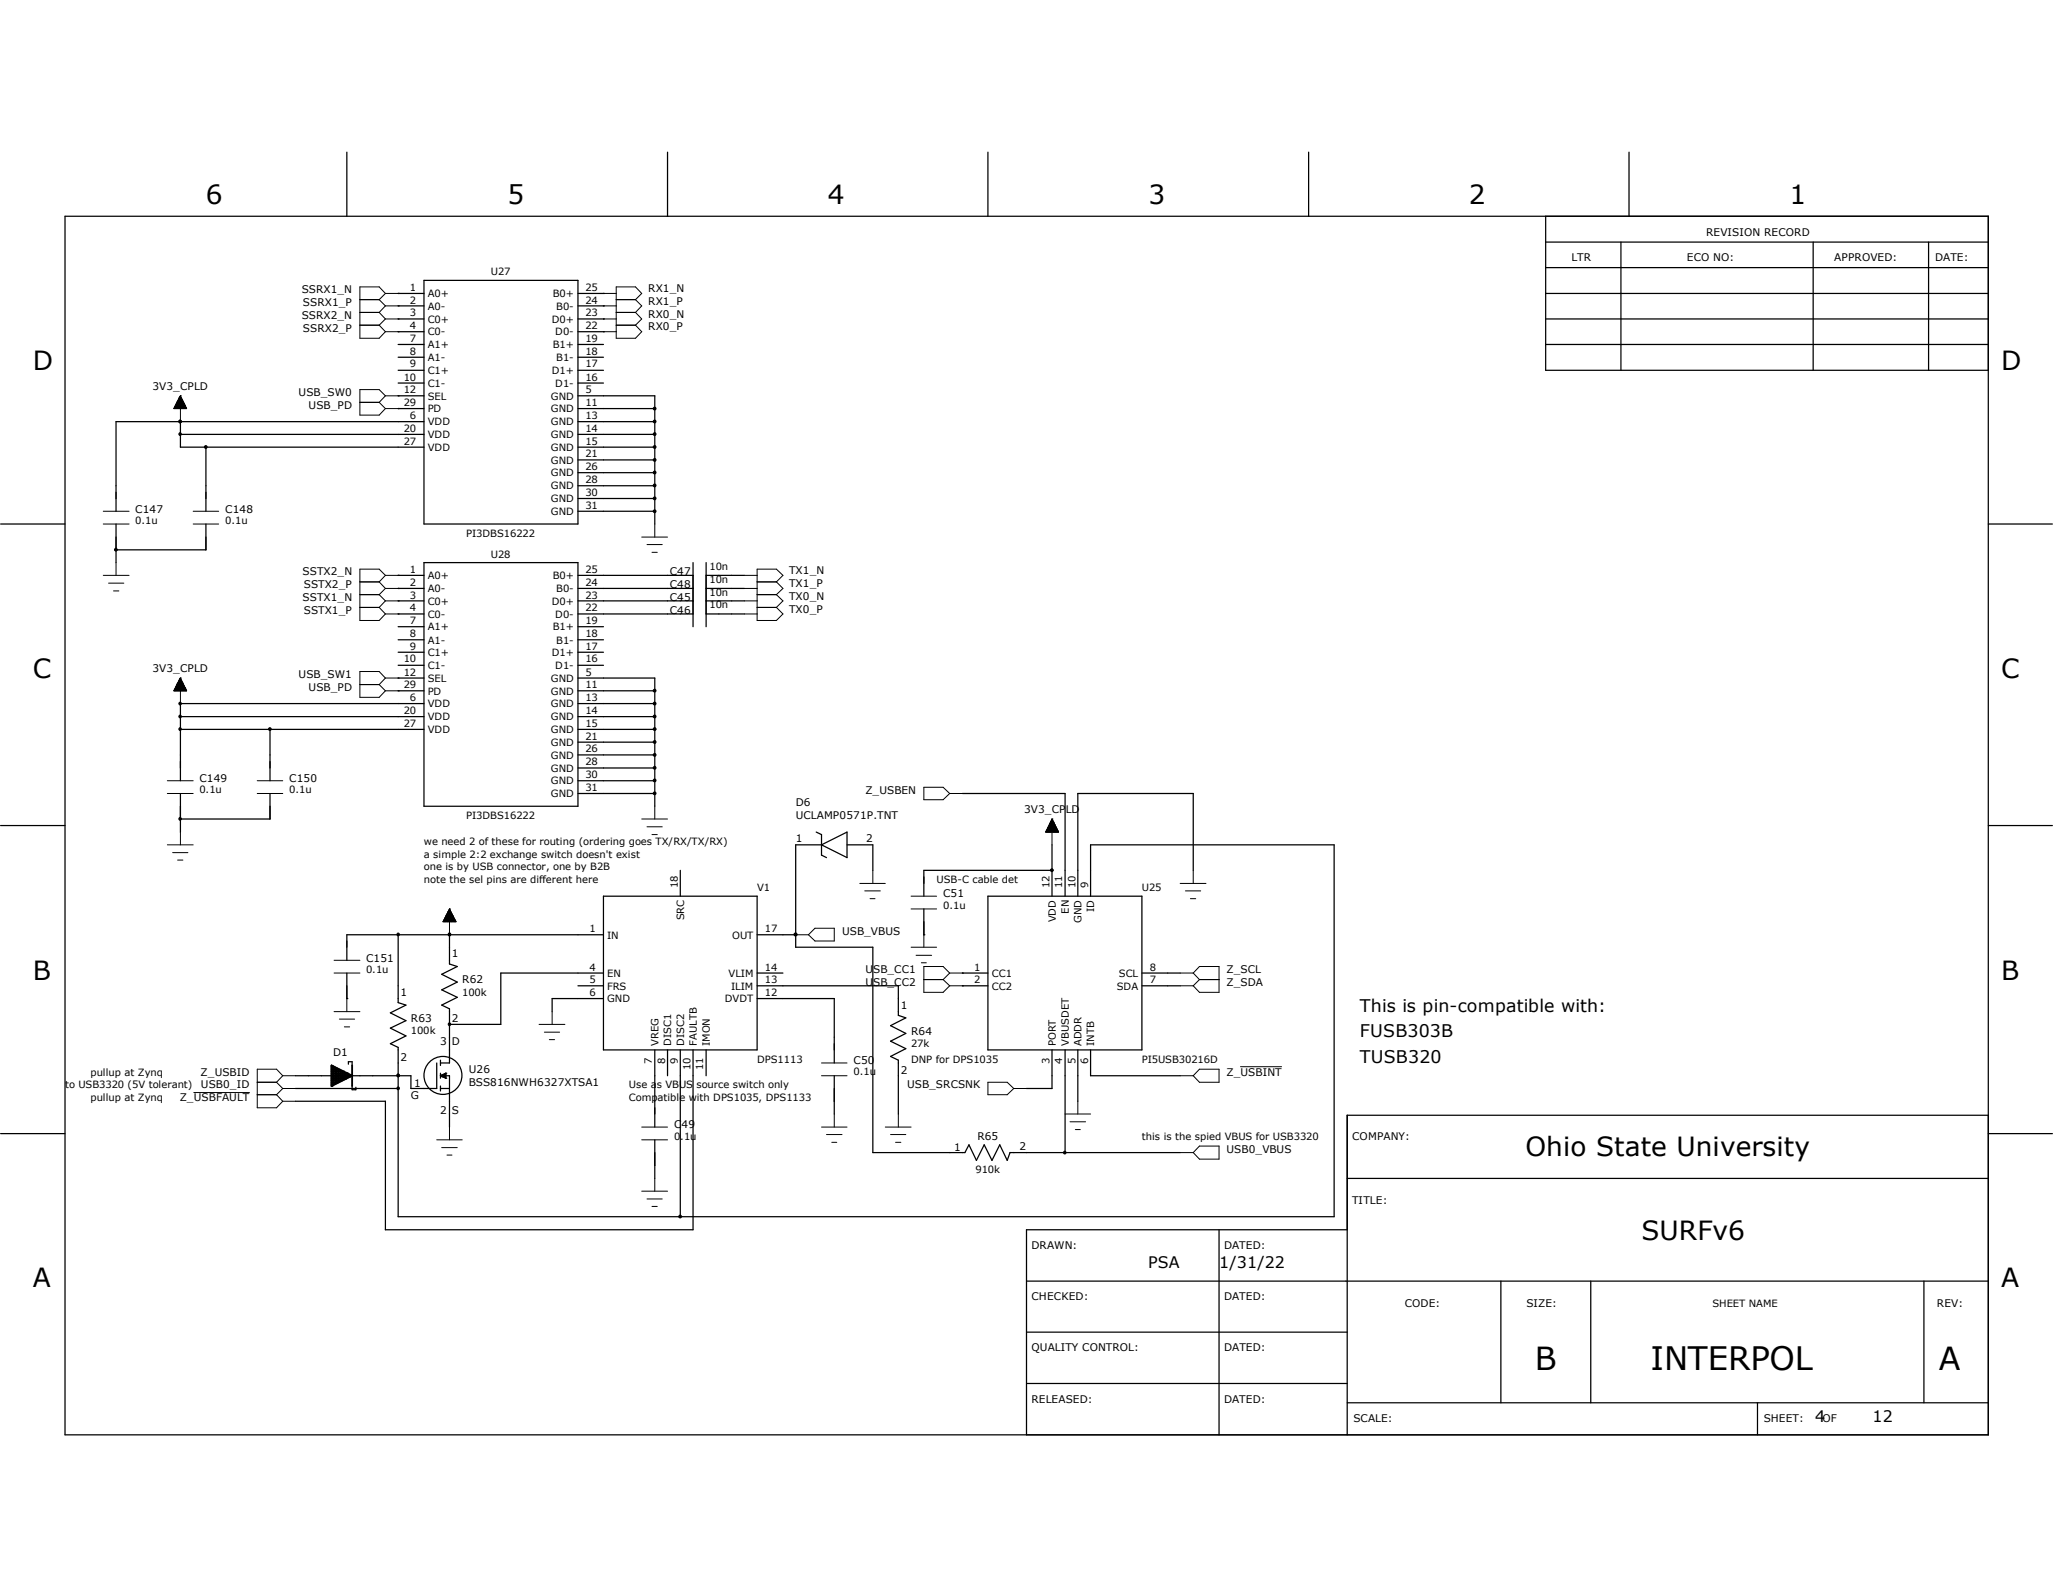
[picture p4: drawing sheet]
<svg xmlns="http://www.w3.org/2000/svg" width="279mm" height="216mm" viewBox="0 0 279 216" stroke-linecap="round" stroke-linejoin="round" font-family="sans-serif">
<g fill="none" stroke="#000" stroke-width=".17">
<path d="M8.8 29.4h261.8v165.8h-261.8zM47.2 20.7v8.7M54.2 39.9h.1M54.2 39.9h3.5M57.7 38.1h21v33.2h-21zM78.7 39.9h3.4M82.1 39.9h.1M90.8 20.7v8.7M134.5 20.7v8.7M178.1 20.7v8.7M210.4 32.9h60.2M210.4 36.4h60.2"/>
<path d="M210.4 29.4v21h60.2M210.4 39.9h60.2M220.6 32.9v17.5M221.7 20.7v8.7M246.8 32.9v17.5M262.5 32.9v17.5M24.6 57.4h.1M24.6 59.1h33.1M24.6 57.4v3.4h33.1M54.2 45.1h.1M54.2 43.4h.1M54.2 41.6h.1"/>
<path d="M54.2 53.8h.1M54.2 55.6h.1M54.2 43.4h3.5M54.2 46.9h3.5M54.2 50.4h3.5M54.2 41.6h3.5M54.2 45.1h3.5M54.2 48.6h3.5M54.2 52.1h3.5M54.2 53.8h3.5M54.2 55.6h3.5M57.7 57.4h-41.9v12.2"/>
<path d="M78.7 43.4h3.4M78.7 46.9h3.4M78.7 50.4h3.4M78.7 53.8h10.4v17.5M78.7 41.6h3.4M78.7 45.1h3.4M78.7 48.6h3.4M78.7 52.1h3.4M78.7 55.6h10.4M78.7 57.4h10.4M78.7 59.1h10.4M82.1 45.1h.1"/>
<path d="M82.1 43.4h.1M82.1 41.6h.1M210.4 43.4h60.2M210.4 46.9h60.2M.1 71.3h8.7M15.8 74.8h.1M15.8 71.3v5.2M28 60.8v8.8M28 71.3v3.5h-12.2M54.2 78.3h.1M54.2 78.3h3.5M57.7 76.5h21v33.2h-21z"/>
<path d="M78.7 60.8h10.4M78.7 62.6h10.4M78.7 64.3h10.4M78.7 66.1h10.4M78.7 67.8h10.4M78.7 69.6h10.4M78.7 78.3h15.6M94.3 76.5v8.8M96.1 76.5v8.8M96.1 78.3h5.2M270.6 71.3h8.7M24.6 95.7h.1"/>
<path d="M24.6 95.7h33.1M24.6 97.5h33.1M24.6 99.2h33.1M24.6 95.7v10.5M36.7 99.2v7M54.2 81.7h.1M54.2 83.5h.1M54.2 80.1h.1M54.2 92.2h.1M54.2 94h.1M54.2 80.1h3.5M54.2 81.7h3.5"/>
<path d="M54.2 83.5h3.5M54.2 85.3h3.5M54.2 87h3.5M54.2 88.7h3.5M54.2 90.5h3.5M54.2 92.2h3.5M54.2 94h3.5M78.7 92.2h10.4v17.5M78.7 80.1h15.6M78.7 81.7h15.6M78.7 83.5h15.6M78.7 85.3h3.4"/>
<path d="M78.7 87h3.4M78.7 88.7h3.4M78.7 90.5h3.4M78.7 94h10.4M78.7 95.7h10.4M78.7 97.5h10.4M78.7 99.2h10.4M89.1 99.2h.1M96.1 80.1h5.2M96.1 81.7h5.2M96.1 83.5h5.2M.1 112.3h8.7"/>
<path d="M24.6 111.4h.1M24.6 107.9v5.3M36.7 107.9v3.5h-12.1M78.7 101h10.4M78.7 102.7h10.4M78.7 104.5h10.4M78.7 106.2h10.4M78.7 107.9h10.4M92.6 118.4v3.5M111.1 113.2l.7 .3v2.8l.7 .4M111.8 114.9h-3.5v14h10.5v27.9h12.5l.6-1.1 1 2.2 1-2.2 1.1 2.2 1.1-2.2 1 2.2 .4-1.1h23.1M111.8 114.9l3.5-1.7v3.5z"/>
<path d="M115.3 114.9h3.5v3.5M131 107.9h13.9v14M143.2 118.4h.1M143.2 114.9v7M143.2 118.4h-17.5v3.5M162.4 118.4v-10.5h-15.7v14M270.6 112.3h8.7M47.2 135.8h.1M47.2 132.4v3.4M61.2 127.2h.1M61.2 139.4h.1M61.2 127.2v3.9l1 .4-2.1 1 2.1 1.1-2.1 1.1 2.1 1-2.1 1 1.1 .5v7.4h-1.3"/>
<path d="M78.7 134.1h3.4M82.1 127.2h-34.9v3.4M82.1 121.9h20.9v20.9h-20.9zM82.1 132.4h-13.9v7h-7M82.1 135.8h-7v1.8M103 127.2h5.3M103 132.4h3.6M103 134.1h19.3v4l1 .4-2.1 1 2.1 1.1-2.1 1 2.1 1.1-2.1 1 1.1 .5v7.4M103 135.8h10.5v8.8M108.3 127.2h.1M125.7 127.2h.1M125.7 123.7v3.5"/>
<path d="M131 132.4h.1M131 134.1h.1M131 132.4h3.5M131 134.1h3.5M134.5 121.9h20.9v20.9h-20.9zM148.4 121.9v-7h33.2v50.6h-127.4v-23l-1.1-.5 2.1-1.1-2.1-1 2.1-1-2.1-1.1 2.1-1.1-1-.3v-9.2M155.4 132.4h5.2M155.4 134.1h5.2M.1 154.2h8.7M40.2 148.1h14M40.2 146.3h4.9M47.4 144.8v-.4h.5v.5"/>
<path d="M47.9 147.7v.6h.5v-.4M54.2 146.3h.1M59.4 144.6v3.5h-3.5v-1.8h-8M59.9 146.3h.1M59.9 146.3h1.3v7M59.9 148.1h1.3M59.9 144.2v.7M59.9 146v.7M59.9 147.7v.7M59.9 146.3l.8 .4M60.1 146.2v.3M60.5 146v.6"/>
<path d="M60.7 146.7h.1M60.7 146h.1M60.7 146l-.8 .3M60.7 146v.7M60.7 146.2h-.4v.3h.4M89.1 142.8v10.5M89.1 155.1v5.2M90.8 142.8v3.5M92.6 142.8v22.7M94.3 142.8v24.5h-41.8v-17.5h-12.3M96.1 142.8v3.5M113.5 146.3v5.3"/>
<path d="M143.2 142.8v5.3h-3.5M144.9 142.8v14M146.7 142.8v7M148.4 142.8v3.5h12.2M270.6 151.7h-87.3v43.5M270.6 154.2h8.7M139.7 174.3h130.9M165.9 167.3v27.9M183.3 160.3h87.3M183.3 167.3h-43.6v27.9M204.3 174.3v16.5M216.5 174.3v16.5"/>
<path d="M261.8 174.3v16.5M139.7 181.2h43.6M139.7 188.2h43.6M183.3 190.8h87.3M239.2 190.8v4.4"/>
<circle cx="60.3" cy="146.3" r="2.58"/>
</g>
<g fill="none" stroke="#000" stroke-width=".14">
<path d="M52.5 39.9l-.9-.9h-2.6v7h2.6l.9-.9M52.5 39.9h1.7M52.5 39.9l-.9 .9M82.1 39.9h1.8M23.7 55.5v.1M23.7 55.5l1.7 .1M23.7 55.5h1.6M23.8 55.4h1.5v.2M23.8 55.2v.4M23.8 55.2h1.4v.4M23.9 55.2h1.3M23.9 55.1v.5"/>
<path d="M23.9 55.1h1.3v.5M23.9 55h1.2M24 55.6v-.7h1.1v.7M24 54.9h1.1M24 54.8v.8M24 54.8h1v.8M24.1 54.7v.9M24.1 54.7h.8v.9M24.1 54.8h.9M24.2 54.5v1.1M24.2 54.6h.7v1M24.2 54.7h.7"/>
<path d="M24.2 54.5h.6M24.3 54.4v1.2M24.3 54.4h.5v1.2M24.3 54.4h.5M24.3 54.3h.4v1.3M24.4 54.1v1.5M24.4 54.1h.3v1.5M24.4 54.1h.2M24.5 54h.1v1.6M24.6 53.8h.1M24.6 53.8v3.6M24.6 53.9h-.1v1.7"/>
<path d="M24.6 53.8l.8 1.8h-1.7zM24.7 54.2h-.4v1.4M25.3 55.3h-1.5v.3M49 44.2h2.6M49 42.5h2.6M49 40.8h2.6M49 54.7h2.6M51.6 44.2l.9 .9M51.6 42.5l.9 .9M51.6 40.8l.9 .8M51.6 54.7l.9 .9M52.5 45.1h1.7"/>
<path d="M52.5 53.8l-.9-.8h-2.6v3.5h2.6l.9-.9M52.5 43.4h1.7M52.5 43.4l-.9 .8M52.5 41.6h1.7M52.5 41.6l-.9 .9M52.5 55.6h1.7M52.5 53.8h1.7M52.5 53.8l-.9 .9M82.1 45.1h1.8M82.1 43.4h1.8M82.1 41.6h1.8M83.9 44.2h2.6"/>
<path d="M83.9 42.5h2.6M83.9 40.8h2.6M86.5 40.8l.8-.9-.8-.9h-2.6v7h2.6l.8-.9-.8-.9M86.5 42.5l.8 .9-.8 .8M86.5 40.8l.8 .8-.8 .9M14.1 69.6h3.5M14.1 71.3h3.5M14.1 78.3h3.5M14.8 79.3h2M15.8 76.5v1.8M26.3 69.6h3.5M26.3 71.3h3.5"/>
<path d="M49 79.2h2.6M51.6 79.2l.9 .9M52.5 78.3l-.9-.9h-2.6v7h2.6l.9-.9M52.5 78.3h1.7M52.5 78.3l-.9 .9M87.3 73.1h3.5M88.1 74.1h2M88.7 75.1h.8M89.1 71.3v1.8M101.3 78.3h1.7M103 79.2h2.7M105.7 79.2l.9-.9-.9-.9h-2.7v7h2.7l.9-.9-.9-.9"/>
<path d="M105.7 79.2l.9 .9-.9 .8M15.5 80.4h.7M23.7 93.9l1.7 .1M23.7 93.9h1.6M23.7 93.9v.1M23.8 94v-.2h1.5v.2M23.8 93.7h1.5M23.8 93.6h1.4v.4M23.8 93.6v.4M23.9 93.6h1.3M23.9 93.5h1.3v.5M23.9 93.4h1.2"/>
<path d="M23.9 93.5v.5M24 93.4h1.1v.6M24 93.3v.7M24 93.3h1.1M24 93.2h1v.8M24 93.2v.8M24.1 93.1h.9M24.1 93.1h.8v.9M24.1 93v1M24.2 93h.7M24.2 92.9h.7v1.1M24.2 92.9v1.1"/>
<path d="M24.2 92.9h.6M24.3 92.8h.5v1.2M24.3 92.8v1.2M24.3 92.8h.5M24.3 92.7h.4v1.3M24.4 92.5h.3v1.5M24.4 92.5v1.5M24.4 92.5h.2M24.5 92.4h.1v1.6M24.6 92.2h.1M24.6 92.2v3.5M24.6 92.2l.8 1.8h-1.7z"/>
<path d="M24.6 92.3h-.1v1.7M24.7 92.6h-.4v1.4M49 82.6h2.6M49 80.9h2.6M49 93.1h2.6M51.6 80.9l.9 .8M51.6 82.6l.9 .9M51.6 93.1l.9 .9M52.5 92.2l-.9-.8h-2.6v3.5h2.6l.9-.9M52.5 81.7l-.9 .9M52.5 81.7h1.7M52.5 83.5h1.7"/>
<path d="M52.5 80.1h1.7M52.5 80.1l-.9 .8M52.5 94h1.7M52.5 92.2h1.7M52.5 92.2l-.9 .9M101.3 81.7h1.7M101.3 83.5h1.7M101.3 80.1h1.7M103 82.6h2.7M103 80.9h2.7M105.7 80.9l.9 .8-.9 .9M22.8 106.2h3.5"/>
<path d="M22.8 107.9h3.5M22.8 114.9h3.5M23.5 116h2.1M24.2 117h.7M24.6 113.2v1.7M35 106.2h3.5M35 107.9h3.5M87.3 111.4h3.5M88.1 112.5h2M88.7 113.5h.8M89.1 109.7v1.7M118.8 118.4v1.8"/>
<path d="M125.7 107.1h2.7l.8 .8-.8 .9h-2.7zM129.2 107.9h1.8M142.3 113.1h1.7v.1M142.3 113.1v.1M142.4 113.1h1.6M142.4 113h1.6v.2M142.4 112.9v.3M142.5 112.9h1.4M142.5 113.2v-.4h1.4v.4M142.5 112.8h1.3M142.6 112.7h1.2v.5M142.6 112.6h1.2"/>
<path d="M142.6 112.6v.6M142.6 112.6h1.1v.6M142.6 112.5v.7M142.7 112.5h1M142.7 112.4h1v.8M142.7 112.4v.8M142.7 112.4h.9M142.8 112.3h.8v.9M142.8 112.1h.8v1.1M142.8 112.1v1.1M142.9 112.1h.6M142.9 112h.6v1.2"/>
<path d="M142.9 111.9v1.3M143 111.9h.4M143 111.8h.4v1.4M143 111.8v1.4M143 111.8h.3M143 111.7h.3v1.5M143 111.7v1.5M143.1 111.7h.2M143.1 111.6h.2v1.6M143.1 111.5v1.7M143.2 111.4h.1M143.2 111.4v3.5"/>
<path d="M143.2 111.4l-.9 1.8M143.2 111.4l.9 1.8h-1.8M143.2 111.5h.1M143.6 112.2h-.8v1M162.4 118.4v1.8M45.5 130.6h3.5M45.5 132.4h3.5M45.5 137.6h3.5M46.2 138.6h2.1M46.9 139.7h.7M47.2 135.8v1.8M60.4 125.4v-.1h1.6v.1"/>
<path d="M60.4 125.3h1.6M60.4 125.2h1.5v.2M60.4 125.1v.3M60.5 125.1h1.4M60.5 125.1h1.4v.3M60.5 124.9h1.3v.5M60.5 124.9v.5M60.6 124.8h1.2M60.6 125.4v-.6h1.1v.6M60.7 124.7h1M60.7 124.6h1v.8M60.7 124.6v.8"/>
<path d="M60.7 124.5h.9M60.7 124.5h.9v.9M60.7 124.4v1M60.8 124.4h.8M60.8 124.4h.7v1M60.8 124.3v1.1M60.9 124.3h.6M60.9 124.2h.5v1.2M61 124.1h.4v1.3M61 124v1.4M61 124h.3M61 123.9h.3v1.5"/>
<path d="M61.1 123.8h.2v1.6M61.2 123.7h.1M61.2 123.7v3.5M61.2 123.7l.9 1.7h-1.8zM61.2 123.7h-.1v1.7M61.3 123.9h-.3v1.5M61.4 124.2h-.5v1.2M61.8 125h-1.3v.4M73.4 139.4h3.5M75.1 137.6v1.8M108.3 127.2h1.7M110 127.2l.9-.9h2.6v1.7h-2.6z"/>
<path d="M117 120.2h3.5M117.7 121.2h2.1M118.4 122.3h.7M124 121.9h3.5M124 123.7h3.5M124 128.9h3.5M124.7 130h2.1M125.4 131h.7M125.7 133.3h2.7M125.7 127.2v1.7M128.4 133.3l.8 .8M129.2 132.4h1.8"/>
<path d="M129.2 132.4l-.8-.9h-2.7v3.5h2.7l.8-.9M129.2 134.1h1.8M129.2 132.4l-.8 .9M160.6 132.4h1.8M160.6 134.1h1.8M160.6 120.2h3.5M161.3 121.2h2.1M162 122.3h.7M162.4 132.4l.8 .9M162.4 132.4l.8-.9h2.7v3.5h-2.7l-.8-.9M163.2 133.3h2.7M163.2 133.3l-.8 .8"/>
<path d="M26.4 148.6h7.6M35 147.2h2.6M35 148.9h2.6M37.6 148.9l.9 .9M37.6 147.2l.9 .9M38.5 146.3h1.7M38.5 146.3l-.9-.8h-2.6v5.2h2.6l.9-.9M38.5 146.3l-.9 .9M38.5 149.8h1.7M38.5 148.1h1.7M38.5 148.1l-.9 .8M59.4 155.1h3.5"/>
<path d="M60.1 156.1h2.1M60.8 157.1h.7M61.2 153.3v1.8M74.1 140.4h2.1M74.8 141.4h.7M87.3 153.3h3.5M87.3 155.1h3.5M111.8 153.3h3.5M111.8 144.6h3.5M111.8 146.3h3.5M112.5 154.3h2.1M113.2 155.4h.7"/>
<path d="M113.5 151.6v1.7M120.5 153.3h3.5M121.2 154.3h2.1M121.9 155.4h.7M122.3 151.6v1.7M134.5 147.2h2.6l.9 .9-.9 .8h-2.6zM138 148.1h1.7M144.9 151.6h3.5M145.6 152.6h2.1M146.3 153.7h.7M146.7 149.8v1.8M160.6 146.3h1.8"/>
<path d="M160.6 156.8h1.8M163.2 145.5h2.7v1.7h-2.7l-.8-.9zM163.2 155.9h2.7v1.8h-2.7l-.8-.9zM168.8 145.1h5.6M87.3 162.1h3.5M88.1 163.1h2M88.7 164.1h.8M89.1 160.3v1.8"/>
</g>
<g fill="none" stroke="#000" stroke-width=".25">
<path d="M45.1 147.7h.1M45.1 144.9l2.8 1.4-2.8 1.4zM45.1 146.3h2.7M45.1 146h2.2M45.1 145.8h1.7M45.1 145.5h1.2M45.1 145.3h.7M45.1 145.1h.2M45.4 145.1v2.5M45.6 145.2v2.3h-.5M45.8 145.3v2.1M46.1 145.5v1.7h-1"/>
<path d="M46.4 145.6v1.5M46.6 145.7v1.3h-1.5M46.8 145.8v1.1M47.1 145.9v.9h-2M47.3 146v.6M47.6 146.2v.3h-2.5M47.8 146.3v.1M47.9 144.9v2.8"/>
</g>
<g fill="#000" stroke="#000" stroke-width=".14">
<circle cx="24.5" cy="59" r=".18"/>
<circle cx="24.5" cy="57.3" r=".18"/>
<circle cx="89.1" cy="59.1" r=".19"/>
<circle cx="89.1" cy="55.6" r=".19"/>
<circle cx="89.1" cy="57.3" r=".19"/>
<circle cx="15.8" cy="74.8" r=".19"/>
<circle cx="28" cy="60.8" r=".19"/>
<circle cx="89.1" cy="64.3" r=".19"/>
<circle cx="89.1" cy="69.6" r=".19"/>
<circle cx="89.1" cy="67.8" r=".19"/>
<circle cx="89.1" cy="66" r=".19"/>
<circle cx="89.1" cy="62.6" r=".19"/>
<circle cx="89.1" cy="60.8" r=".19"/>
<circle cx="24.5" cy="99.2" r=".18"/>
<circle cx="24.5" cy="95.7" r=".18"/>
<circle cx="24.5" cy="97.5" r=".18"/>
<circle cx="36.7" cy="99.2" r=".19"/>
<circle cx="89.1" cy="99.2" r=".19"/>
<circle cx="89.1" cy="95.7" r=".19"/>
<circle cx="89.1" cy="94" r=".19"/>
<circle cx="89.1" cy="97.5" r=".19"/>
<circle cx="24.5" cy="111.4" r=".18"/>
<circle cx="89.1" cy="107.9" r=".19"/>
<circle cx="89.1" cy="100.9" r=".19"/>
<circle cx="89.1" cy="106.2" r=".19"/>
<circle cx="89.1" cy="104.5" r=".19"/>
<circle cx="89.1" cy="102.7" r=".19"/>
<circle cx="143.2" cy="118.4" r=".19"/>
<circle cx="54.2" cy="127.1" r=".18"/>
<circle cx="61.2" cy="127.1" r=".18"/>
<circle cx="61.2" cy="139.3" r=".18"/>
<circle cx="108.3" cy="127.1" r=".19"/>
<circle cx="54.2" cy="148.1" r=".18"/>
<circle cx="54.2" cy="146.3" r=".18"/>
<circle cx="144.9" cy="156.8" r=".18"/>
<circle cx="92.6" cy="165.5" r=".19"/>
</g>
<text font-size="4.4" x="224.6" y="186.4">INTERPOL</text>
<g font-size="4.3">
<text x="208.9" y="186.4">B</text>
<text x="263.9" y="186.4">A</text>
</g>
<g font-size="3.6">
<text x="28" y="27.7">6</text>
<text x="69" y="27.7">5</text>
<text x="112.6" y="27.7">4</text>
<text x="156.3" y="27.7">3</text>
<text x="199.9" y="27.7">2</text>
<text x="243.5" y="27.7">1</text>
<text x="4.5" y="50.4">D</text>
<text x="272.3" y="50.4">D</text>
<text x="4.5" y="92.2">C</text>
<text x="272.3" y="92.2">C</text>
<text x="4.5" y="133.3">B</text>
<text x="272.3" y="133.3">B</text>
<text x="207.6" y="157.3">Ohio State University</text>
<text x="223.4" y="168.7">SURFv6</text>
<text x="4.5" y="175.1">A</text>
<text x="272.3" y="175.1">A</text>
</g>
<g font-size="2.4">
<text x="185.1" y="137.6">This is pin-compatible with:</text>
<text x="185.1" y="141.1">FUSB303B</text>
<text x="185.1" y="144.6">TUSB320</text>
</g>
<g font-size="2.2">
<text x="156.3" y="172.5">PSA</text>
<text x="165.9" y="172.5">1/31/22</text>
<text x="247" y="193.4">4</text>
<text x="254.9" y="193.4">12</text>
</g>
<g font-size="1.4">
<text x="213.9" y="35.5">LTR</text>
<text x="229.6" y="35.5">ECO NO:</text>
<text x="232.2" y="32">REVISION RECORD</text>
<text x="249.6" y="35.5">APPROVED:</text>
<text x="263.4" y="35.5">DATE:</text>
<text x="41.1" y="39.9">SSRX1_N</text>
<text x="41.2" y="41.6">SSRX1_P</text>
<text x="55.8" y="39.5">1</text>
<text x="55.8" y="41.3">2</text>
<text x="58.2" y="40.4">A0+</text>
<text x="66.8" y="37.5">U27</text>
<text x="75.2" y="40.4">B0+</text>
<text x="79.7" y="39.5">25</text>
<text x="79.7" y="41.3">24</text>
<text x="88.2" y="41.5">RX1_P</text>
<text x="88.2" y="39.7">RX1_N</text>
<text x="41.1" y="43.4">SSRX2_N</text>
<text x="41.2" y="45.1">SSRX2_P</text>
<text x="55.8" y="43">3</text>
<text x="55.8" y="44.8">4</text>
<text x="55.8" y="46.5">7</text>
<text x="58.2" y="42.1">A0-</text>
<text x="58.2" y="43.9">C0+</text>
<text x="58.2" y="45.6">C0-</text>
<text x="58.2" y="47.4">A1+</text>
<text x="75.1" y="43.9">D0+</text>
<text x="75.2" y="47.4">B1+</text>
<text x="75.6" y="45.6">D0-</text>
<text x="75.7" y="42.1">B0-</text>
<text x="79.7" y="43">23</text>
<text x="79.7" y="44.8">22</text>
<text x="79.7" y="46.5">19</text>
<text x="88.2" y="45">RX0_P</text>
<text x="88.2" y="43.2">RX0_N</text>
<text x="20.7" y="53">3V3_CPLD</text>
<text x="40.6" y="53.8">USB_SW0</text>
<text x="54.9" y="51.8">10</text>
<text x="54.9" y="53.5">12</text>
<text x="55.8" y="48.3">8</text>
<text x="55.8" y="50">9</text>
<text x="58.2" y="49.1">A1-</text>
<text x="58.2" y="50.9">C1+</text>
<text x="58.2" y="52.6">C1-</text>
<text x="75.1" y="50.9">D1+</text>
<text x="75.6" y="52.6">D1-</text>
<text x="75.7" y="49.1">B1-</text>
<text x="79.7" y="48.3">18</text>
<text x="79.7" y="50">17</text>
<text x="79.7" y="51.8">16</text>
<text x="79.7" y="53.5">5</text>
<text x="42" y="55.6">USB_PD</text>
<text x="54.9" y="55.2">29</text>
<text x="54.9" y="58.8">20</text>
<text x="55.8" y="57">6</text>
<text x="58.2" y="54.4">SEL</text>
<text x="58.2" y="56.1">PD</text>
<text x="58.2" y="57.9">VDD</text>
<text x="58.2" y="59.6">VDD</text>
<text x="75" y="54.4">GND</text>
<text x="75" y="56.1">GND</text>
<text x="75" y="57.9">GND</text>
<text x="75" y="59.6">GND</text>
<text x="79.7" y="55.2">11</text>
<text x="79.7" y="57">13</text>
<text x="79.7" y="58.8">14</text>
<text x="54.9" y="60.5">27</text>
<text x="58.2" y="61.3">VDD</text>
<text x="75" y="61.3">GND</text>
<text x="75" y="63.1">GND</text>
<text x="75" y="64.8">GND</text>
<text x="79.7" y="60.5">15</text>
<text x="79.7" y="62.2">21</text>
<text x="79.7" y="64">26</text>
<text x="79.7" y="65.7">28</text>
<text x="18.4" y="69.7">C147</text>
<text x="18.4" y="71.3">0.1u</text>
<text x="30.6" y="69.7">C148</text>
<text x="30.6" y="71.3">0.1u</text>
<text x="75" y="66.6">GND</text>
<text x="75" y="68.3">GND</text>
<text x="75" y="70.1">GND</text>
<text x="79.7" y="67.5">30</text>
<text x="79.7" y="69.2">31</text>
<text x="55.8" y="77.9">1</text>
<text x="63.5" y="73">PI3DBS16222</text>
<text x="66.8" y="75.9">U28</text>
<text x="79.7" y="77.9">25</text>
<text x="96.6" y="77.6">10n</text>
<text x="41.2" y="81.7">SSTX1_N</text>
<text x="41.2" y="78.3">SSTX2_N</text>
<text x="41.4" y="83.5">SSTX1_P</text>
<text x="41.4" y="80.1">SSTX2_P</text>
<text x="55.8" y="79.7">2</text>
<text x="55.8" y="81.4">3</text>
<text x="55.8" y="83.1">4</text>
<text x="58.2" y="78.8">A0+</text>
<text x="58.2" y="80.6">A0-</text>
<text x="58.2" y="82.3">C0+</text>
<text x="75.1" y="82.3">D0+</text>
<text x="75.2" y="78.8">B0+</text>
<text x="75.7" y="80.6">B0-</text>
<text x="79.7" y="79.7">24</text>
<text x="79.7" y="81.4">23</text>
<text x="79.7" y="83.1">22</text>
<text x="91.1" y="78.3">C47</text>
<text x="91.1" y="80.1">C48</text>
<text x="91.1" y="81.7">C45</text>
<text x="91.1" y="83.5">C46</text>
<text x="96.6" y="79.3">10n</text>
<text x="96.6" y="81.1">10n</text>
<text x="96.6" y="82.8">10n</text>
<text x="107.4" y="78.1">TX1_N</text>
<text x="107.4" y="79.8">TX1_P</text>
<text x="107.4" y="81.6">TX0_N</text>
<text x="107.4" y="83.4">TX0_P</text>
<text x="55.8" y="84.9">7</text>
<text x="55.8" y="86.7">8</text>
<text x="55.8" y="88.4">9</text>
<text x="58.2" y="84">C0-</text>
<text x="58.2" y="85.8">A1+</text>
<text x="58.2" y="87.5">A1-</text>
<text x="58.2" y="89.2">C1+</text>
<text x="75.1" y="89.2">D1+</text>
<text x="75.2" y="85.8">B1+</text>
<text x="75.6" y="84">D0-</text>
<text x="75.7" y="87.5">B1-</text>
<text x="79.7" y="84.9">19</text>
<text x="79.7" y="86.7">18</text>
<text x="79.7" y="88.4">17</text>
<text x="20.7" y="91.4">3V3_CPLD</text>
<text x="40.6" y="92.2">USB_SW1</text>
<text x="42" y="94">USB_PD</text>
<text x="54.9" y="90.1">10</text>
<text x="54.9" y="91.9">12</text>
<text x="54.9" y="93.6">29</text>
<text x="55.8" y="95.4">6</text>
<text x="58.2" y="91">C1-</text>
<text x="58.2" y="92.8">SEL</text>
<text x="58.2" y="94.5">PD</text>
<text x="75" y="92.8">GND</text>
<text x="75" y="94.5">GND</text>
<text x="75.6" y="91">D1-</text>
<text x="79.7" y="90.1">16</text>
<text x="79.7" y="91.9">5</text>
<text x="79.7" y="93.6">11</text>
<text x="79.7" y="95.4">13</text>
<text x="54.9" y="97.1">20</text>
<text x="54.9" y="98.9">27</text>
<text x="58.2" y="96.2">VDD</text>
<text x="58.2" y="98">VDD</text>
<text x="58.2" y="99.7">VDD</text>
<text x="75" y="96.2">GND</text>
<text x="75" y="98">GND</text>
<text x="75" y="99.7">GND</text>
<text x="75" y="101.5">GND</text>
<text x="79.7" y="97.1">14</text>
<text x="79.7" y="98.9">15</text>
<text x="79.7" y="100.6">21</text>
<text x="27.1" y="106.4">C149</text>
<text x="27.1" y="107.9">0.1u</text>
<text x="39.4" y="106.4">C150</text>
<text x="39.4" y="107.9">0.1u</text>
<text x="75" y="103.2">GND</text>
<text x="75" y="105">GND</text>
<text x="75" y="106.7">GND</text>
<text x="79.7" y="102.4">26</text>
<text x="79.7" y="104.1">28</text>
<text x="79.7" y="105.9">30</text>
<text x="79.7" y="107.6">31</text>
<text x="117.8" y="107.9">Z_USBEN</text>
<text x="63.5" y="111.4">PI3DBS16222</text>
<text x="75" y="108.5">GND</text>
<text x="108.3" y="109.7">D6</text>
<text x="108.3" y="111.4">UCLAMP0571P.TNT</text>
<text x="139.4" y="110.6">3V3_CPLD</text>
<text x="57.7" y="114.9">we need 2 of these for routing (ordering goes TX/RX/TX/RX)</text>
<text x="57.7" y="116.7">a simple 2:2 exchange switch doesn't exist</text>
<text x="57.7" y="118.4">one is by USB connector, one by B2B</text>
<text x="108.3" y="114.6">1</text>
<text x="117.9" y="114.6">2</text>
<text x="57.7" y="120.2">note the sel pins are different here</text>
<text x="92.2" y="120.9" transform="rotate(-90 92.2 120.9)">18</text>
<text x="93.1" y="125.2" transform="rotate(-90 93.1 125.2)">SRC</text>
<text x="103" y="121.2">V1</text>
<text x="127.5" y="120.2">USB-C cable det</text>
<text x="128.4" y="122.1">C51</text>
<text x="128.4" y="123.6">0.1u</text>
<text x="142.8" y="120.9" transform="rotate(-90 142.8 120.9)">12</text>
<text x="143.7" y="125.5" transform="rotate(-90 143.7 125.5)">VDD</text>
<text x="144.6" y="120.9" transform="rotate(-90 144.6 120.9)">11</text>
<text x="145.5" y="124.3" transform="rotate(-90 145.5 124.3)">EN</text>
<text x="146.3" y="120.9" transform="rotate(-90 146.3 120.9)">10</text>
<text x="147.2" y="125.6" transform="rotate(-90 147.2 125.6)">GND</text>
<text x="148.1" y="120.9" transform="rotate(-90 148.1 120.9)">9</text>
<text x="148.9" y="124.1" transform="rotate(-90 148.9 124.1)">ID</text>
<text x="155.4" y="121.2">U25</text>
<text x="49.8" y="130.8">C151</text>
<text x="61.5" y="130.3">1</text>
<text x="80.2" y="126.8">1</text>
<text x="82.6" y="127.7">IN</text>
<text x="99.7" y="127.7">OUT</text>
<text x="104.1" y="126.8">17</text>
<text x="114.6" y="127.2">USB_VBUS</text>
<text x="49.8" y="132.4">0.1u</text>
<text x="54.5" y="135.5">1</text>
<text x="62.9" y="133.8">R62</text>
<text x="62.9" y="135.5">100k</text>
<text x="80.2" y="132">4</text>
<text x="80.2" y="133.8">5</text>
<text x="80.2" y="135.5">6</text>
<text x="82.6" y="132.9">EN</text>
<text x="82.6" y="134.6">FRS</text>
<text x="82.6" y="136.4">GND</text>
<text x="98.6" y="136.4">DVDT</text>
<text x="99.1" y="132.9">VLIM</text>
<text x="99.5" y="134.6">ILIM</text>
<text x="104.1" y="132">14</text>
<text x="104.1" y="133.8">13</text>
<text x="104.1" y="135.5">12</text>
<text x="117.8" y="132.4">USB_CC1</text>
<text x="117.8" y="134.1">USB_CC2</text>
<text x="122.6" y="137.2">1</text>
<text x="132.6" y="132">1</text>
<text x="132.6" y="133.8">2</text>
<text x="135" y="132.9">CC1</text>
<text x="135" y="134.6">CC2</text>
<text x="152" y="134.6">SDA</text>
<text x="152.3" y="132.9">SCL</text>
<text x="156.5" y="132">8</text>
<text x="156.5" y="133.8">7</text>
<text x="166.9" y="132.4">Z_SCL</text>
<text x="166.9" y="134.1">Z_SDA</text>
<text x="45.3" y="143.7">D1</text>
<text x="55.9" y="139">R63</text>
<text x="55.9" y="140.7">100k</text>
<text x="59.9" y="142.2">3 D</text>
<text x="61.5" y="139.1">2</text>
<text x="89.6" y="142.3" transform="rotate(-90 89.6 142.3)">VREG</text>
<text x="91.4" y="142.3" transform="rotate(-90 91.4 142.3)">DISC1</text>
<text x="93.1" y="142.3" transform="rotate(-90 93.1 142.3)">DISC2</text>
<text x="94.8" y="142.3" transform="rotate(-90 94.8 142.3)">FAULTB</text>
<text x="96.6" y="142.3" transform="rotate(-90 96.6 142.3)">IMON</text>
<text x="124" y="140.8">R64</text>
<text x="124" y="142.5">27k</text>
<text x="143.7" y="142.3" transform="rotate(-90 143.7 142.3)">PORT</text>
<text x="145.5" y="142.3" transform="rotate(-90 145.5 142.3)">VBUSDET</text>
<text x="147.2" y="142.3" transform="rotate(-90 147.2 142.3)">ADDR</text>
<text x="148.9" y="142.3" transform="rotate(-90 148.9 142.3)">INTB</text>
<text x="8.8" y="148.1">to USB3320 (5V tolerant)</text>
<text x="12.3" y="146.3">pullup at Zynq</text>
<text x="12.3" y="149.8">pullup at Zynq</text>
<text x="24.5" y="149.8">Z_USBFAULT</text>
<text x="27.3" y="146.3">Z_USBID</text>
<text x="27.3" y="148.1">USB0_ID</text>
<text x="54.5" y="144.3">2</text>
<text x="55.9" y="149.5">G</text>
<text x="56.4" y="147.9">1</text>
<text x="63.8" y="146">U26</text>
<text x="63.8" y="147.8">BSS816NWH6327XTSA1</text>
<text x="85.6" y="148.1">Use as VBUS source switch only</text>
<text x="85.6" y="149.8">Compatible with DPS1035, DPS1133</text>
<text x="88.7" y="144.7" transform="rotate(-90 88.7 144.7)">7</text>
<text x="90.5" y="144.7" transform="rotate(-90 90.5 144.7)">8</text>
<text x="92.2" y="144.7" transform="rotate(-90 92.2 144.7)">9</text>
<text x="94" y="145.6" transform="rotate(-90 94 145.6)">10</text>
<text x="95.7" y="145.6" transform="rotate(-90 95.7 145.6)">11</text>
<text x="103" y="144.6">DPS1113</text>
<text x="116.2" y="144.8">C50</text>
<text x="116.2" y="146.3">0.1u</text>
<text x="122.6" y="146">2</text>
<text x="123.4" y="148.1">USB_SRCSNK</text>
<text x="124" y="144.6">DNP for DPS1035</text>
<text x="142.8" y="144.7" transform="rotate(-90 142.8 144.7)">3</text>
<text x="144.6" y="144.7" transform="rotate(-90 144.6 144.7)">4</text>
<text x="146.3" y="144.7" transform="rotate(-90 146.3 144.7)">5</text>
<text x="148.1" y="144.7" transform="rotate(-90 148.1 144.7)">6</text>
<text x="155.4" y="144.6">PI5USB30216D</text>
<text x="166.9" y="146.3">Z_USBINT</text>
<text x="59.9" y="151.6">2 S</text>
<text x="91.7" y="153.5">C49</text>
<text x="91.7" y="155">0.1u</text>
<text x="133" y="155.1">R65</text>
<text x="155.4" y="155.1">this is the spied VBUS for USB3320</text>
<text x="184" y="155.1">COMPANY:</text>
<text x="129.8" y="156.5">1</text>
<text x="132.8" y="159.6">910k</text>
<text x="138.8" y="156.5">2</text>
<text x="166.9" y="156.8">USB0_VBUS</text>
<text x="184" y="163.8">TITLE:</text>
<text x="140.4" y="169.9">DRAWN:</text>
<text x="166.6" y="169.9">DATED:</text>
<text x="140.4" y="176.9">CHECKED:</text>
<text x="166.6" y="176.9">DATED:</text>
<text x="191.2" y="177.8">CODE:</text>
<text x="207.7" y="177.8">SIZE:</text>
<text x="233" y="177.8">SHEET NAME</text>
<text x="263.6" y="177.8">REV:</text>
<text x="140.4" y="183.9">QUALITY CONTROL:</text>
<text x="166.6" y="183.9">DATED:</text>
<text x="140.4" y="190.8">RELEASED:</text>
<text x="166.6" y="190.8">DATED:</text>
<text x="184.2" y="193.5">SCALE:</text>
<text x="240" y="193.5">SHEET:</text>
<text x="248" y="193.5">OF</text>
</g>
</svg>
